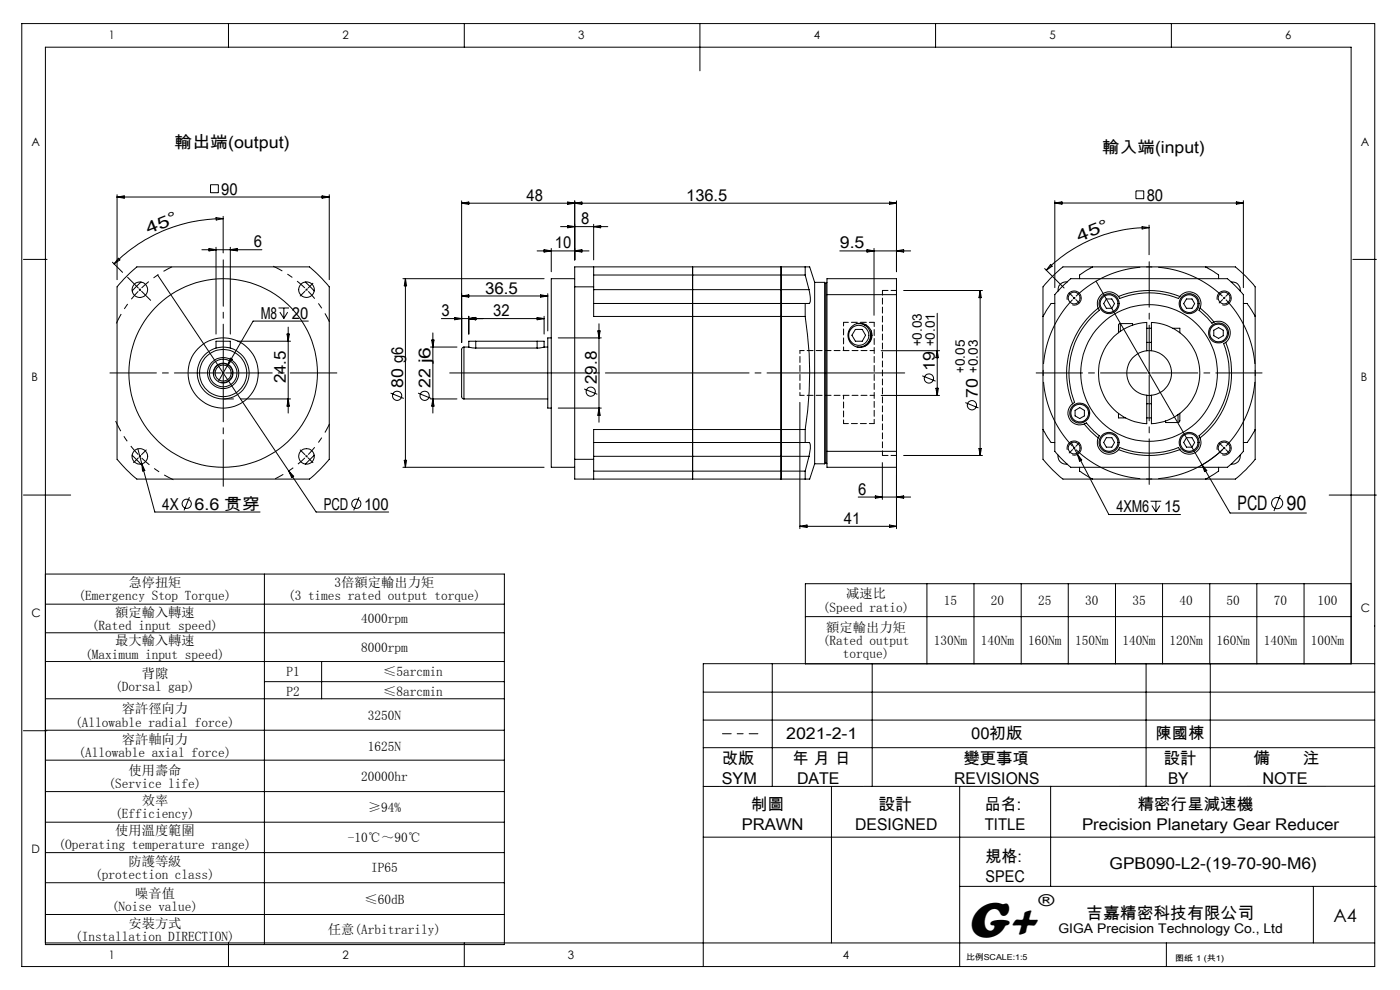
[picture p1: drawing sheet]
<svg xmlns="http://www.w3.org/2000/svg" width="297mm" height="210mm" viewBox="0 0 297 210" stroke-linecap="round" stroke-linejoin="round" font-family="sans-serif">
<g fill="none" stroke="#000" stroke-width=".21">
<path d="M4.6 5h287v200h-287zM48.5 5v5M98.5 5v5M148.5 5v10M198.5 5v5M248.5 5v5M44.7 39.2h1.6v1.7h-1.6zM5 55h5M23.8 55.6l2.2 2.2M24.8 41.3v18M24.8 41.8h45.1M24.8 41.8l1.6-.3v.5z"/>
<path d="M25.1 54.8l.3 .3-1.2 .9zM26.3 59.2l2.7-2.6h36.7l1.6 1.5 2.5 2.7v36.6l-2 2.3-2.1 1.9h-36.7l-2.2-1.9-2-2.3v-36.6zM29.9 59.8l-1.9 1.9M33.4 58.3l33.7 50.3h15.3M42.8 53h12.8M44.3 52.7l1.5 .3-1.5 .2zM45.8 46.2l1.5 .2-1.4 .3zM45.8 52.4v18.5M47.3 46.4a32.6 32.6 0 0 0-23.1 9.6M47.3 45.9v7.7M48.9 52.4v18.5M48.9 53l1.4-.3v.5z"/>
<path d="M64.8 59.8l1.8 1.9M68.3 41.5l1.6 .3-1.6 .2zM69.9 41.3v18M85.5 59.1h29.9M86 59.1v40M86 59.1l.3 1.5h-.5zM97.9 43.1l1.5-.2v.4zM97.9 42.6v30M97.9 43.1h92.3M113.9 53.2h11.1M115.4 52.9l1.5 .3-1.5 .3zM116.9 52.7v4.9"/>
<path d="M118.9 48.1h10M120.4 42.9l1.5 .2-1.5 .2zM120.4 47.8l1.5 .3-1.5 .2zM121.9 59.1h-5v40h5M121.9 42.6v12.5M121.9 53.2l1.5-.3v.6zM121.9 43.1l1.5-.2v.4zM125.9 56.6v4.2M125.9 58.3h44.9M125.9 47.6v7.5M125.9 48.1l1.5-.3v.5zM146.9 56.6v45"/>
<path d="M165.7 56.6v45M170.8 58.3l.8 3.1M170.8 56.6v1.7M170.8 56.6h1l1 3.3M170.8 56.6h-48.9v4.2M172.8 59.9v38.5M172.8 59.9h2.1M174.9 59.9v38.5M174.9 59.9l.3 .2M175.4 59.9l-.2 .2M178.2 53.2h15M183.9 52.9l1.5 .3-1.5 .3z"/>
<path d="M185.4 52.7v14.2M188.7 42.9l1.5 .2-1.5 .2zM190.2 53.2l1.5-.3v.6zM190.2 42.6v15M221.6 57l4.1 4.1M222.9 56.1l.3 .4-1.2 .8zM223.8 42.6v18.4M223.8 43.1h40M223.8 43.1l1.5-.3v.5zM226.4 59.8a1.66 1.66 0 0 0-1.9 1.9M231.8 56.6l-2.8 1.7v.8M231.8 56.6h24"/>
<path d="M231.8 56.6h-6.3l-2.8 2.6-1.4 1.6v6.3M232.5 59.6l22.5 39M241 40.5h1.6v1.6h-1.6zM242.3 48.1l1.5 .2-1.5 .3zM243.8 48.3a30.7 30.7 0 0 0-21.8 9M243.8 47.8v6.2M255.8 56.6l2.7 1.7v.8M255.8 56.6h6.3a27.5 27.5 0 0 1 4.2 4.2v6.3M261.2 59.8a1.68 1.68 0 0 1 1.9 1.9M262.3 42.8l1.5 .3-1.5 .2zM263.8 42.6v18.4M287 55h5"/>
<path d="M29.5 61.3l.3 .3M29.8 61.3l-.3 .3M45.4 79.6a2 2 0 0 1 1.8-2.5 2 2 0 0 1 2.1 2.2 2 2 0 0 1-2.5 1.8M45.8 73.8v-1.4h3.1v1.4M48.3 77.4l-1.9 3.4M48.9 76l.4 .2-1 1.2zM50.3 72.4h11.3M59.1 65.3h2.2M59.4 66.2l.8 1.3M60.2 65.3v2.2M60.9 70.9h.5l-.3 1.5zM61 66.2l-.8 1.3"/>
<path d="M61.1 69.4v18.2M65.4 68.1h-11.7l-5.4 9.3M91.3 73.6h5.6M91.6 72.1h.5l-.3 1.5zM91.8 70.6v17M93.6 67.6h21.8M96.4 67.3l1.5 .3-1.5 .2zM97.9 62.8l1.5-.3v.5zM97.9 62.8h18.3M98.4 73.6l-.3 .2a17.4 17.4 0 0 0-.2 4.8v1.1a17.4 17.4 0 0 0 .2 4.8l.3 .1M98.4 73.6v11M98.4 73.6h1"/>
<path d="M99.4 73.6l1.5 .2M99.4 67.6l1.5-.3v.5zM99.4 67.1v3.8M100.9 72.4h-1.5v1.2M100.9 72.4h13M100.9 72.4v1.4M100.9 73.8h13M113.9 72.4h1.5v1.2M113.9 67.3l1.5 .3-1.5 .2zM113.9 72.4v1.4M114.7 62.5l1.5 .3-1.5 .2zM115.4 73.6l-1.5 .2"/>
<path d="M115.4 67.1v3.8M115.4 73.6h.8M116.2 62.3v7.9M116.9 71.7h-.7v14.9h.7M118.4 71.7h9.2M121.9 60.8v36.6M121.9 60.8h4M125.9 60.8v6.3h44.9M125.9 64.4h44.9M125.9 61.4h45.7M126.8 70.2h.5l-.2 1.5zM127.1 68.7v20.9"/>
<path d="M170.8 67.1a76 76 0 0 1 0 24M170.8 64.4v2.7M171.6 61.4a4.9 4.9 0 0 1 .2 2.9l-1 .1M175.2 60.1v38M175.4 62.5v-3.4h14.8v3.4M175.4 62.5h14.8M175.4 62.5v33.2M181.5 69.9h1.4l.7 1.2-.7 1.3h-1.4l-.8-1.3zM181.8 68.6a2.51 2.51 0 0 1 2.9 2.5 2.51 2.51 0 0 1-2.9 2.5M183.4 69h.4M184.8 70.2a3 3 0 0 1-1.5 3.3M186.9 74.4h12.4"/>
<path d="M190.2 62.5v33.2M191.7 61.6h16.7M195.7 79.7l2.8 1.1M198.8 66.5v17.4M198.8 74.4l.3 1.5h-.6zM207.9 61.6v35M207.9 61.6l.3 1.5h-.5zM221.3 67.1v24M223.8 64.4h-.8l-1.7 2.7M225.4 60.7l1.8-1.6h33.2l2.2 2.1 1.2 1.3v33.2l-2.5 2.6-.9 .8h-33.2l-2.2-2-1.2-1.4v-33.2zM226.4 63.6a1.5 1.5 0 0 1 1.3-1.9 1.5 1.5 0 0 1 1.7 1.6 1.5 1.5 0 0 1-1.9 1.4M227.7 63l.3 .4"/>
<path d="M228 63l-.3 .4M233 65.4a17.5 17.5 0 0 0-5.5 20.2M233 65.4l.2 .3a17.3 17.3 0 0 0-5.3 19.7l-.4 .2M234.7 63.4h1.2l.5 1-.5 1h-1.2l-.6-1zM237.3 62.9a2.5 2.5 0 0 0-3.3-.7 2.5 2.5 0 0 0-1 3.2M237.3 62.9a17.3 17.3 0 0 1 13 0M237.3 62.9l.2 .3a18 18 0 0 1 12.5 0l.3-.3M237.7 68.6l-.4 .3v1.7M237.7 68.6h2.6v.4M237.7 68.6v1.7M243.3 74.4v-6a10.8 10.8 0 0 0-10.3 10.7 10.8 10.8 0 0 0 10.3 10.8v-6.1M243.3 74.4a4.8 4.8 0 0 0-4.3 4.7 4.8 4.8 0 0 0 4.3 4.7"/>
<path d="M243.3 74.4h1M243.3 69.6h1M243.3 72.6h1M244.3 74.4a4.8 4.8 0 0 1 4.2 4.7 4.8 4.8 0 0 1-4.2 4.7M244.3 74.4v-6a10.8 10.8 0 0 1 10.2 10.7 10.8 10.8 0 0 1-10.2 10.8v-6.1M248.8 69.6h1.5v1M250.3 62.9a2.5 2.5 0 0 1 3.2-.6 2.5 2.5 0 0 1 1.1 3.1M251.7 63.4h1.2l.5 1-.5 1h-1.2l-.6-1zM254.6 65.4l1.6 1.3 1.3 1.6M254.6 65.4l-.2 .4 1.8 1.6 .9 1.2 .4-.3M257.5 70.1l1-.6 1 .6v1.1l-1 .6-1-.6zM257.5 68.3a2.51 2.51 0 0 1 3.2 1.1 2.51 2.51 0 0 1-.7 3.2"/>
<path d="M258.2 63.6a1.5 1.5 0 0 1 1.3-1.9 1.5 1.5 0 0 1 1.7 1.6 1.5 1.5 0 0 1-1.9 1.4M260 72.6a17.6 17.6 0 0 1-5.4 20.3M260 72.6l-.4 .2a17.2 17.2 0 0 1-5.2 19.7l.2 .4M263.8 64.4h.8l1.7 2.7M266.3 67.1v24M28 96.5l1.9 2M29.2 95.2l.9 3.2M30.1 98.4l2.7 10.2h22.4M30.1 98.4l.6 1.4-.5 .1zM47.3 84.6h2.2M51 84.6h10.6M61.1 84.6l.3 1.5h-.5z"/>
<path d="M61.2 99.9l1.1 1.1-.4 .3zM66.6 96.5l-1.8 2M82.9 83.4l2.8 1.1M85.5 99.1h29.9M85.8 97.6h.5l-.3 1.5zM88.7 83.4l2.8 1.1M91.3 84.6h5.6M91.8 84.6l.3 1.5h-.5zM98.4 84.6h17.8M118.4 86.6h9.2M121.9 97.4v4.2h48.9M121.9 97.4h4"/>
<path d="M123.9 82.5l2.8 1.1M125.9 97.4v4.2M125.9 93.9h44.9M125.9 96.8h45.7M125.9 99.9h44.9M127.1 86.6l.2 1.5h-.5zM169.7 85.4v26.7M170.8 91.1v2.8M170.8 99.9v1.7M170.8 93.9h.8a2.2 2.2 0 0 1 .2 2.1l-.2 .8M170.8 91.1h-44.9v6.3M171.6 96.8l-.8 3.1"/>
<path d="M172.8 98.4l-1 3.2h-1M172.8 98.4h2.1M175.2 98.1l-.3 .3M175.2 98.1l.2 .3M175.4 95.7v3.4h14.8v-3.4M175.4 95.7h14.8M186.9 83.9h12.4M187.2 98.1v7.8M190.2 98.1v14M191.7 96.6h16.7M198.5 82.4h.6l-.3 1.5zM204.8 85.4l2.8 1.1"/>
<path d="M207.7 95.1h.5l-.3 1.5zM221.3 91.1l1.7 2.8h.8M221.3 91.1v6.3a27.5 27.5 0 0 0 4.2 4.2h6.3M224.5 96.5a1.68 1.68 0 0 0 1.9 2M226.4 95.4a1.51 1.51 0 0 1 1.3-1.9 1.51 1.51 0 0 1 1.7 1.7 1.51 1.51 0 0 1-1.9 1.3M227.2 93.7l1.4 2.7M227.5 85.6a2.5 2.5 0 0 0-.6 3.3 2.5 2.5 0 0 0 3.1 1M228.1 87.1l1-.6 .9 .6v1.1l-.9 .6-1-.6zM228.6 96.4l6.6 12.7h15.2M228.6 96.4l.9 1.2-.5 .2zM229 99.1v.8l2.8 1.7M230 89.9l1.4 1.6 1.6 1.4"/>
<path d="M230 89.9l.5-.2 1.6 1.8 1.1 1-.2 .4M233 92.9a2.51 2.51 0 0 0 1 3.1 2.51 2.51 0 0 0 3.3-.6M234.7 92.8h1.2l.5 1.1-.5 1h-1.2l-.6-1zM237.3 95.4a17.8 17.8 0 0 0 13 0M237.3 95.4l.2-.4a18 18 0 0 0 12.5 0l.3 .4M237.3 87.7v.9h1.5M243.3 83.8h1M243.3 85.6h1M243.3 88.6h1M247.3 89.3v.3h2.6M249.9 88v1.6M250.3 87.7v1.5l-.4 .4"/>
<path d="M251.7 92.8h1.2l.5 1.1-.5 1h-1.2l-.6-1zM254.6 92.9a2.51 2.51 0 0 1-1.1 3.1 2.51 2.51 0 0 1-3.2-.6M255 98.6l5.9 10.2h16.2M255 98.6l1 1.2-.4 .2zM258.2 95.4a1.51 1.51 0 0 1 1.4-1.9 1.51 1.51 0 0 1 1.6 1.7 1.51 1.51 0 0 1-1.9 1.3M258.5 99.1v.8l-2.7 1.7M259.7 95a23.6 23.6 0 0 1-5.1 3.9M263.1 96.5a1.68 1.68 0 0 1-1.9 2M266.3 91.1l-1.7 2.8h-.8M266.3 91.1v6.3a25.3 25.3 0 0 1-4.2 4.2h-6.3M5 105h10M40.2 105.5l-1.1 2.8"/>
<path d="M76.2 105.5l-1.2 2.8M169.7 111.6h20.5M169.7 111.6l1.5-.2v.5zM182.1 105.4h11.1M185.7 105.2l1.5 .2-1.5 .3zM188.7 111.4l1.5 .2-1.5 .3zM190.2 105.4l1.5-.2v.5zM231.8 101.6h24M244.1 106.3h2.2M244.4 107.2l.8 1.4M245.2 106.3v2.3M246.1 107.2l-.9 1.4"/>
<path d="M271.6 105l-1.3 3.4M282 105h10M9.6 128.2h97.4M9.6 134.2h97.4M9.6 121.8h97.4v78.6h-97.4v-190.4h277v130.8M56.1 121.8v78.6M170.9 130.8h115.7M196.6 123.8v17M206.6 123.8v17M216.6 123.8v17M226.6 123.8v17M236.6 123.8v17"/>
<path d="M246.6 123.8v17M256.6 123.8v17M266.6 123.8v17M276.6 123.8v17M286.6 123.8h-115.7v17M5 155h5M9.6 140.3h97.4M9.6 148.2h97.4M9.6 154.9h97.4M56.1 144.6h50.9M68.2 140.3v7.9M149.2 152.7h142.4"/>
<path d="M149.2 146.8h142.4M149.2 158.6h142.4M163.8 140.8v26M185 140.8v26M243.1 140.8v26M256.8 140.8v26M291.6 140.8h-142.4v64.2M9.6 161.2h97.4M9.6 167.9h97.4M9.6 174.4h97.4M149.2 177.6h142.4M176.4 166.8v33.2"/>
<path d="M203.6 166.8v38.2M222.9 166.8v21.2M291.6 166.8h-142.4M9.6 180.9h97.4M9.6 187.2h97.4M9.6 194h97.4M203.6 188h88.4M278.6 188v12M9.6 200h282M48.5 200v5M98.5 200v5M247.4 200v5"/>
<circle cx="29.7" cy="61.5" r="1.65"/>
<circle cx="47.3" cy="79.1" r="7.5"/>
<circle cx="47.3" cy="79.1" r="5"/>
<circle cx="47.3" cy="79.1" r="3.3"/>
<circle cx="47.3" cy="79.1" r="5.5"/>
<circle cx="47.3" cy="79.1" r="2.93"/>
<circle cx="47.3" cy="79.1" r="2.1"/>
<circle cx="47.3" cy="79.1" r="1.69"/>
<circle cx="47.3" cy="79.1" r="20"/>
<circle cx="65" cy="61.4" r="1.66"/>
<circle cx="182.2" cy="71.1" r="2.13"/>
<circle cx="182.4" cy="71.1" r="2.56"/>
<circle cx="227.9" cy="63.2" r="1.24"/>
<circle cx="235.3" cy="64.4" r="1.87"/>
<circle cx="235.3" cy="64.4" r="2.12"/>
<circle cx="243.8" cy="79.1" r="14.5"/>
<circle cx="252.3" cy="64.4" r="1.87"/>
<circle cx="252.3" cy="64.4" r="2.11"/>
<circle cx="258.5" cy="70.6" r="2.13"/>
<circle cx="258.5" cy="70.6" r="1.88"/>
<circle cx="259.7" cy="63.2" r="1.24"/>
<circle cx="29.7" cy="96.8" r="1.66"/>
<circle cx="65" cy="96.8" r="1.65"/>
<circle cx="84.2" cy="84" r=".99"/>
<circle cx="90.1" cy="83.9" r=".98"/>
<circle cx="125.3" cy="83.1" r=".97"/>
<circle cx="197.1" cy="80.3" r=".99"/>
<circle cx="206.2" cy="86" r=".98"/>
<circle cx="227.9" cy="95" r="1.24"/>
<circle cx="229" cy="87.6" r="2.13"/>
<circle cx="229.1" cy="87.6" r="1.88"/>
<circle cx="235.3" cy="93.9" r="1.87"/>
<circle cx="235.3" cy="93.8" r="2.13"/>
<circle cx="252.3" cy="93.8" r="2.12"/>
<circle cx="252.3" cy="93.9" r="1.87"/>
<circle cx="259.7" cy="95" r="1.24"/>
<circle cx="39.6" cy="106.9" r=".98"/>
<circle cx="75.6" cy="106.9" r=".97"/>
<circle cx="270.9" cy="106.7" r="1.2"/>
</g>
<path d="M65 61.4l-.1-.1M65 61.4l.2 .2M259.7 63.2l-.2-.2M259.7 63.2l.2 .2M29.7 96.8l.2 .2M29.7 96.8l-.2-.2M65 96.8l.2-.2M65 96.8l-.1 .2M227.9 95l.2 .2M227.9 95l-.2-.2M259.7 95l.2-.2M259.7 95l-.2 .2" fill="none" stroke="#000" stroke-width=".21" stroke-dasharray="30.5 1.3 1.3 1.3" stroke-linecap="butt"/>
<path d="M227.5 63.6a22.5 22.5 0 0 0 0 31.1M259.3 62.9a22.5 22.5 0 0 0-31.1 0M228.2 95.4a22.5 22.5 0 0 0 31.1 0M260.1 94.7a22.5 22.5 0 0 0 0-31.1" fill="none" stroke="#000" stroke-width=".21" stroke-dasharray="30.5 1.3 1.3 1.3" stroke-dashoffset="15.2" stroke-linecap="butt"/>
<path d="M29.3 61.8a25 25 0 0 0-4.6 6.8" fill="none" stroke="#000" stroke-width=".21" stroke-dasharray="30.5 1.3 1.3 1.3" stroke-dashoffset="28.2" stroke-linecap="butt"/>
<path d="M30 61.1a25 25 0 0 1 6.5-4.5M65.4 61.8a25 25 0 0 1 4.5 6.5M65.4 96.4a25 25 0 0 0 4.5-6.5" fill="none" stroke="#000" stroke-width=".21" stroke-dasharray="30.5 1.3 1.3 1.3" stroke-dashoffset="28.4" stroke-linecap="butt"/>
<path d="M64.7 61.1a25 25 0 0 0-6.8-4.6M30 97.1a25 25 0 0 0 6.8 4.7" fill="none" stroke="#000" stroke-width=".21" stroke-dasharray="30.5 1.3 1.3 1.3" stroke-dashoffset="28.3" stroke-linecap="butt"/>
<path d="M64.7 97.1a25 25 0 0 1-6.3 4.5" fill="none" stroke="#000" stroke-width=".21" stroke-dasharray="30.5 1.3 1.3 1.3" stroke-dashoffset="28.5" stroke-linecap="butt"/>
<path d="M29.3 96.4a25 25 0 0 1-4.8-7.1" fill="none" stroke="#000" stroke-width=".21" stroke-dasharray="30.5 1.3 1.3 1.3" stroke-dashoffset="28.1" stroke-linecap="butt"/>
<path d="M191.9 79.1h-96.5" fill="none" stroke="#000" stroke-width=".21" stroke-dasharray="30.5 1.3 1.3 1.3" stroke-dashoffset="1.3"/>
<path d="M153.3 155.6h7.5" fill="none" stroke="#000" stroke-width=".21" stroke-dasharray="30.5 1.3 1.3 1.3" stroke-dashoffset="28.6"/>
<path d="M179 68.4h6.5M185.5 89.8h-6.5" fill="none" stroke="#000" stroke-width=".21" stroke-dasharray="1.3 .6" stroke-dashoffset=".2"/>
<path d="M179 68.4v6M179 83.9v5.9" fill="none" stroke="#000" stroke-width=".21" stroke-dasharray="1.3 .6" stroke-dashoffset=".5"/>
<path d="M185.5 74.4h-15.8M169.7 83.9h15.8M185.5 89.8v-21.4" fill="none" stroke="#000" stroke-width=".21" stroke-dasharray="1.3 .6" stroke-dashoffset=".4"/>
<path d="M169.7 83.9v-9.5" fill="none" stroke="#000" stroke-width=".21" stroke-dasharray="1.3 .6" stroke-dashoffset=".6"/>
<path d="M190.2 61.6h-3M187.2 96.6h3" fill="none" stroke="#000" stroke-width=".21" stroke-dasharray="1.3 .6" stroke-dashoffset=".1"/>
<path d="M187.2 96.6v-35" fill="none" stroke="#000" stroke-width=".21" stroke-dasharray="1.3 .6" stroke-dashoffset=".3"/>
<g fill="none" stroke="#000" stroke-width=".21" stroke-dasharray="30.5 1.3 1.3 1.3">
<path d="M29.3 61.1l-2.2-2.3M30 61.8l2 1.9M47.4 79.1v-.2M47.4 79.1h-.3M47.4 79.1v.3M47.4 79.1h.2M64.7 61.8l-1 1M65 61.4l.2-.1M65 61.4l-.1 .2M65.4 61.1l1-1M227.5 62.8l-.7-.7M228.2 63.6l.7 .7"/>
<path d="M243.8 79.1v-.2M243.8 79.1h-.3M243.8 79.1v.3M243.8 79.1h.2M259.4 63.6l-.8 .7M259.7 63.2l.2-.2M259.7 63.2l-.2 .2M260.1 62.8l.7-.7M29.3 97.1l-1 1M29.7 96.8l-.2 .2M29.7 96.8l.2-.2M30 96.4l1-1"/>
<path d="M64.7 96.4l-1-1M65 96.8l.2 .2M65 96.8l-.1-.2M65.4 97.1l1 1M227.5 95.4l-.7 .7M227.9 95l-.2 .2M227.9 95l.2-.2M228.2 94.7l.7-.7M259.4 94.7l-.8-.7M259.7 95l.2 .2M259.7 95l-.2-.2M260.1 95.4l.7 .7"/>
</g>
<path d="M243.8 78.6v-23.1M243.8 79.6v23.2" fill="none" stroke="#000" stroke-width=".21" stroke-dasharray="30.5 1.3 1.3 1.3" stroke-dashoffset="20.8"/>
<path d="M46.9 79.1h-23.6M47.4 78.6v-23.5M47.4 79.6v23.6M47.9 79.1h23.6M243.3 79.1h-23.5" fill="none" stroke="#000" stroke-width=".21" stroke-dasharray="30.5 1.3 1.3 1.3" stroke-dashoffset="20.6"/>
<path d="M244.3 79.1h23.4" fill="none" stroke="#000" stroke-width=".21" stroke-dasharray="30.5 1.3 1.3 1.3" stroke-dashoffset="20.7"/>
<text font-size="11" x="205.1" y="198.7">G+</text>
<g font-size="4.2">
<text x="262.5" y="108.2">PCD</text>
<text x="272.9" y="108.2">90</text>
</g>
<text font-size="3.9" x="282.9" y="195.5">A4</text>
<g font-size="3.5">
<text x="37" y="31.5">輸出端(output)</text>
<text x="233.8" y="32.5">輸入端(input)</text>
<text x="46.9" y="41.3">90</text>
<text x="111.7" y="42.6">48</text>
<text x="123.3" y="47.6">8</text>
<text x="145.6" y="42.6">136.5</text>
<text x="243.3" y="42.6">80</text>
<text x="31.5" y="49.7" transform="rotate(-22 31.5 49.7)">4 5 °</text>
<text x="53.8" y="52.5">6</text>
<text x="117.7" y="52.7">10</text>
<text x="178.2" y="52.7">9.5</text>
<text x="229" y="51.3" transform="rotate(-22 229 51.3)">4 5 °</text>
<text x="102.9" y="62.3">36.5</text>
<text x="55.3" y="67.6">M8</text>
<text x="61.9" y="67.6">20</text>
<text x="93.6" y="67.1">3</text>
<text x="104.6" y="67.1">32</text>
<text x="60.7" y="81.3" transform="rotate(-90 60.7 81.3)">24.5</text>
<text x="85.5" y="82.3" transform="rotate(-90 85.5 82.3)">80 g6</text>
<text x="91.4" y="82.3" transform="rotate(-90 91.4 82.3)">22 j6</text>
<text x="126.6" y="81.5" transform="rotate(-90 126.6 81.5)">29.8</text>
<text x="198.3" y="78.7" transform="rotate(-90 198.3 78.7)">19</text>
<text x="207.5" y="84.3" transform="rotate(-90 207.5 84.3)">70</text>
<text x="182.1" y="104.9">6</text>
<text x="34.4" y="108.1">4X</text>
<text x="41.2" y="108.1">6.6 贯穿</text>
<text x="68.7" y="108.1">PCD</text>
<text x="77.2" y="108.1">100</text>
<text x="179" y="111.1">41</text>
<text x="236.8" y="108.6">4XM6</text>
<text x="247" y="108.6">15</text>
<text x="220.3" y="192.2">®</text>
<text x="230.5" y="194.8">吉嘉精密科技有限公司</text>
</g>
<g font-size="3.4">
<text x="166.8" y="156.8">2021-2-1</text>
<text x="206" y="156.8">00初版</text>
<text x="245.2" y="156.8">陳國棟</text>
<text x="153.1" y="162.1">改版</text>
<text x="153.1" y="166.4">SYM</text>
<text x="168.1" y="162.1">年 月 日</text>
<text x="169.1" y="166.4">DATE</text>
<text x="202.4" y="166.4">REVISIONS</text>
<text x="204.4" y="162.1">變更事項</text>
<text x="246.9" y="162.1">設計</text>
<text x="247.8" y="166.4">BY</text>
<text x="265.9" y="162.1">備</text>
<text x="267.8" y="166.4">NOTE</text>
<text x="276.4" y="162.1">注</text>
<text x="159.3" y="171.8">制圖</text>
<text x="186.3" y="171.8">設計</text>
<text x="208.9" y="171.8">品名:</text>
<text x="241.3" y="171.8">精密行星減速機</text>
<text x="157.4" y="176.1">PRAWN</text>
<text x="181.4" y="176.1">DESIGNED</text>
<text x="208.9" y="176.1">TITLE</text>
<text x="229.5" y="176.1">Precision Planetary Gear Reducer</text>
<text x="209.1" y="182.9">規格:</text>
<text x="235.4" y="184.4">GPB090-L2-(19-70-90-M6)</text>
<text x="209.1" y="187.2">SPEC</text>
</g>
<g font-size="2.8">
<text x="195.5" y="73.4" transform="rotate(-90 195.5 73.4)">+0.03</text>
<text x="198.3" y="73.4" transform="rotate(-90 198.3 73.4)">+0.01</text>
<text x="204.7" y="79.1" transform="rotate(-90 204.7 79.1)">+0.05</text>
<text x="207.5" y="79.1" transform="rotate(-90 207.5 79.1)">+0.03</text>
<text x="27.2" y="124.6">急停扭矩</text>
<text x="71" y="124.6">3倍額定輸出力矩</text>
<text x="16.7" y="127.4">(Emergency Stop Torque)</text>
<text x="24.4" y="130.8">額定輸入轉速</text>
<text x="61.1" y="127.4">(3 times rated output torque)</text>
<text x="174.6" y="129.7">(Speed ratio)</text>
<text x="179.5" y="126.9">减速比</text>
<text x="200.2" y="128.3">15</text>
<text x="210.2" y="128.3">20</text>
<text x="220.2" y="128.3">25</text>
<text x="230.2" y="128.3">30</text>
<text x="240.2" y="128.3">35</text>
<text x="250.2" y="128.3">40</text>
<text x="260.2" y="128.3">50</text>
<text x="270.2" y="128.3">70</text>
<text x="279.5" y="128.3">100</text>
<text x="19.5" y="133.6">(Rated input speed)</text>
<text x="24.4" y="136.9">最大輸入轉速</text>
<text x="76.6" y="132.2">4000rpm</text>
<text x="174.6" y="136.8">(Rated output</text>
<text x="175.3" y="134">額定輸出力矩</text>
<text x="198.1" y="136.8">130Nm</text>
<text x="208.1" y="136.8">140Nm</text>
<text x="218.1" y="136.8">160Nm</text>
<text x="228.1" y="136.8">150Nm</text>
<text x="238.1" y="136.8">140Nm</text>
<text x="248.1" y="136.8">120Nm</text>
<text x="258.1" y="136.8">160Nm</text>
<text x="268.1" y="136.8">140Nm</text>
<text x="278.1" y="136.8">100Nm</text>
<text x="18.1" y="139.7">(Maximum input speed)</text>
<text x="30.1" y="143.9">背隙</text>
<text x="60.8" y="143.5">P1</text>
<text x="76.6" y="138.3">8000rpm</text>
<text x="81.3" y="143.5">≤5arcmin</text>
<text x="178.8" y="139.6">torque)</text>
<text x="24.4" y="146.7">(Dorsal gap)</text>
<text x="60.8" y="147.6">P2</text>
<text x="81.3" y="147.6">≤8arcmin</text>
<text x="16" y="154.1">(Allowable radial force)</text>
<text x="25.8" y="151.3">容許徑向力</text>
<text x="78" y="152.7">3250N</text>
<text x="16.7" y="160.7">(Allowable axial force)</text>
<text x="25.8" y="157.8">容許軸向力</text>
<text x="78" y="159.2">1625N</text>
<text x="23" y="167.2">(Service life)</text>
<text x="27.2" y="164.4">使用壽命</text>
<text x="76.6" y="165.8">20000hr</text>
<text x="24.4" y="173.6">(Efficiency)</text>
<text x="30.1" y="170.7">效率</text>
<text x="78" y="172.2">≥94%</text>
<text x="24.4" y="177.2">使用溫度範圍</text>
<text x="73.8" y="178.6">-10℃～90℃</text>
<text x="12.4" y="180">(Operating temperature range)</text>
<text x="27.2" y="183.6">防護等級</text>
<text x="78.7" y="185.1">IP65</text>
<text x="20.2" y="186.5">(protection class)</text>
<text x="28.7" y="190.4">噪音值</text>
<text x="77.3" y="191.8">≤60dB</text>
<text x="23.7" y="193.2">(Noise value)</text>
<text x="27.2" y="196.8">安裝方式</text>
<text x="224.5" y="197.8">GIGA Precision Technology Co., Ltd</text>
<text x="16" y="199.6">(Installation DIRECTION)</text>
<text x="69.6" y="198.2">任意(Arbitrarily)</text>
</g>
<g font-size="2.5">
<text x="23.1" y="8.4">1</text>
<text x="72.7" y="8.4">2</text>
<text x="122.7" y="8.4">3</text>
<text x="172.7" y="8.4">4</text>
<text x="222.7" y="8.4">5</text>
<text x="272.7" y="8.4">6</text>
<text x="6.7" y="30.9">A</text>
<text x="288.7" y="30.9">A</text>
<text x="6.7" y="80.9">B</text>
<text x="288.7" y="80.9">B</text>
<text x="6.7" y="130.9">C</text>
<text x="288.7" y="129.9">C</text>
<text x="6.7" y="180.9">D</text>
<text x="23.1" y="203.4">1</text>
<text x="72.7" y="203.4">2</text>
<text x="120.5" y="203.4">3</text>
<text x="178.8" y="203.4">4</text>
</g>
<g font-size="1.7">
<text x="204.9" y="203.7">比例SCALE:1:5</text>
<text x="249.3" y="203.8">图纸 1 (共1)</text>
</g>
</svg>
